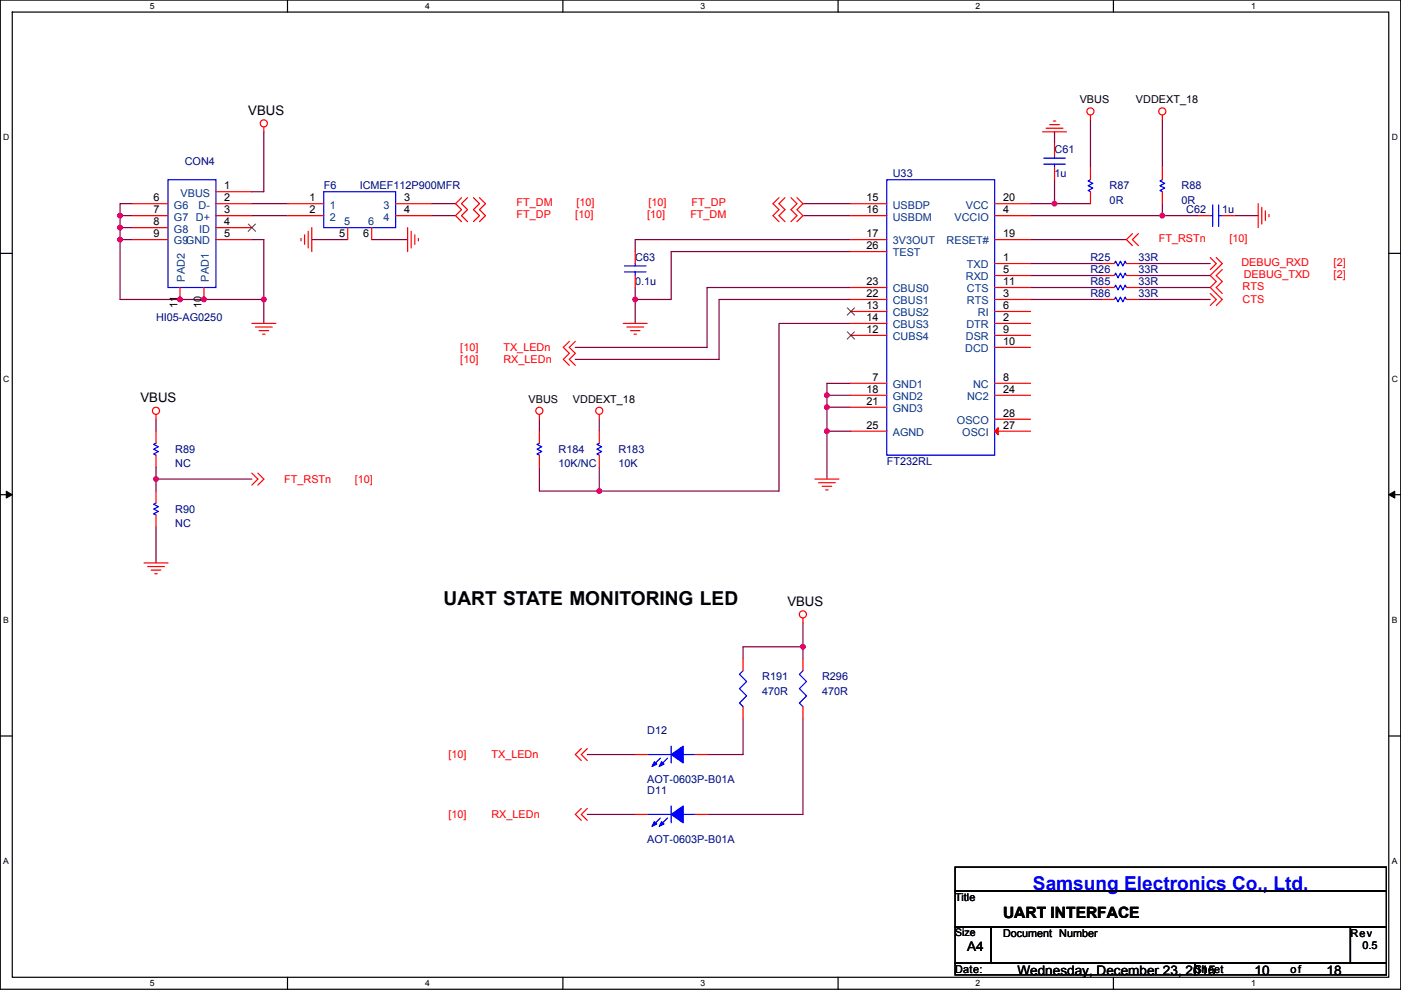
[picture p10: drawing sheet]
<svg xmlns="http://www.w3.org/2000/svg" width="297mm" height="210mm" viewBox="0 0 297 210" stroke-linecap="round" stroke-linejoin="round" font-family="sans-serif">
<path d="M.1 0h296.9v209.8h-296.9zM2.6 2.6h291.8v204.7h-291.8z" fill="none" stroke="#000" stroke-width=".25"/>
<g fill="#fff">
<path d="M31.8 .3h1v2h-1z"/>
<path d="M31.8 207.5h1v2.1h-1z"/>
</g>
<path d="M61 0v2.6M61 207.3v2.5" fill="none" stroke="#000" stroke-width=".25"/>
<g fill="#fff">
<path d="M90.1 .3h1v2h-1z"/>
<path d="M90.1 207.5h1v2.1h-1z"/>
</g>
<path d="M119.3 0v2.6M119.3 207.3v2.5" fill="none" stroke="#000" stroke-width=".25"/>
<g fill="#fff">
<path d="M148.5 .3h1v2h-1z"/>
<path d="M148.5 207.5h1v2.1h-1z"/>
</g>
<path d="M177.7 0v2.6M177.7 207.3v2.5" fill="none" stroke="#000" stroke-width=".25"/>
<g fill="#fff">
<path d="M206.9 .3h1v2h-1z"/>
<path d="M206.9 207.5h1v2.1h-1z"/>
</g>
<path d="M236.1 0v2.6M236.1 207.3v2.5" fill="none" stroke="#000" stroke-width=".25"/>
<g fill="#fff">
<path d="M265.2 .3h1v2h-1z"/>
<path d="M265.2 207.5h1v2.1h-1z"/>
<path d="M.7 28.2h1.3v2h-1.3z"/>
<path d="M295.1 28.2h1.3v2h-1.3z"/>
<path d="M.7 79.3h1.3v2.1h-1.3z"/>
<path d="M295.1 79.3h1.3v2.1h-1.3z"/>
</g>
<path d="M.1 53.7h2.5M294.4 53.7h2.6" fill="none" stroke="#000" stroke-width=".25"/>
<g fill="#fff">
<path d="M.7 130.5h1.2v2h-1.2z"/>
<path d="M295.1 130.5h1.2v2h-1.2z"/>
</g>
<path d="M.1 104.9h2.5M294.4 104.9h2.6" fill="none" stroke="#000" stroke-width=".25"/>
<path d="M1.3 104.2l1.3 .7-1.3 .7zM294.4 104.9l1.3-.7v1.4z" fill="#000" stroke="#000" stroke-width=".21"/>
<g fill="#fff">
<path d="M.7 181.7h1.2v2h-1.2z"/>
<path d="M295.1 181.7h1.2v2h-1.2z"/>
</g>
<path d="M.1 156.1h2.5M294.4 156.1h2.6M202.5 196.6h7.6v7.6h-7.6zM202.5 183.9h91.4v5.1h-91.4zM202.5 189h91.4v7.6h-91.4zM210.1 196.6h76.2v7.6h-76.2zM286.3 196.6h7.6v7.6h-7.6zM202.5 204.2h50.8v2.6h-50.8zM253.3 204.2h40.6v2.6h-40.6z" fill="none" stroke="#000" stroke-width=".25"/>
<g fill="none" stroke="#800040" stroke-width=".25">
<path d="M55.9 28v12.7h-2.5M223.6 38.1v5.1M223.6 28v2.5M231.2 25.4v10.2M246.4 25.4v10.2M25.5 45.7v2.6M25.5 50.8v12.7h30.4M25.5 48.3v2.5M25.5 45.7h2.5M25.5 48.3h2.5M25.5 50.8h2.5M28 43.2h-2.5v2.5"/>
<path d="M53.4 45.7h7.6M53.4 43.2h7.6M53.4 50.8h2.5v12.7M66.1 50.8h7.6M78.8 50.8h7.6M91.5 45.7h5.1M91.5 43.2h5.1M170.2 43.2h10.2M170.2 45.7h10.2M180.4 50.8h-45.7v2.6M180.4 53.4h-38.1v10.1h-7.6M218.5 43.2h5.1"/>
<path d="M218.5 55.9h15.2M218.5 58.4h15.2M218.5 45.7h27.9M218.5 50.8h20.3M223.6 43.2h7.6M241.4 58.4h15.2M241.4 55.9h15.2M246.4 45.7h7.7M246.4 43.2v2.5M261.7 45.7h5.1M55.9 63.5v5.1M134.7 61v7.6"/>
<path d="M180.4 68.6h-15.2v35.6h-38.1M180.4 61h-30.5v12.7h-27.9M180.4 63.5h-27.9v12.7h-30.5M218.5 61h15.2M218.5 63.5h15.2M241.4 61h15.2M241.4 63.5h15.2M33.1 88.9v2.6M33.1 99.1v2.5M114.4 99.1v5.1h12.7v-5.1M114.4 88.9v2.6M127.1 88.9v2.6"/>
<path d="M175.3 83.8v2.6h5.1M175.3 86.4v5.1h5.1M175.3 91.5v10.1M180.4 81.3h-5.1v2.5h5.1M33.1 101.6v2.6M33.1 111.8v7.6M33.1 101.6h20.3M170.2 137.2v2.5M170.2 137.2h-12.7v2.5M170.2 132.1v5.1M157.5 152.4v7.6h-7.6M170.2 152.4v20.3h-20.3"/>
<path d="M124.5 160h10.2M124.5 172.7h10.2"/>
</g>
<g fill="#f0f" stroke="#f0f" stroke-width=".25">
<circle cx="25.4" cy="50.8" r=".5"/>
<circle cx="25.4" cy="48.3" r=".5"/>
<circle cx="55.9" cy="63.5" r=".5"/>
<circle cx="223.6" cy="43.2" r=".5"/>
<circle cx="246.4" cy="45.7" r=".5"/>
<circle cx="175.3" cy="91.4" r=".5"/>
<circle cx="175.3" cy="83.8" r=".5"/>
<circle cx="175.3" cy="86.4" r=".5"/>
<circle cx="25.4" cy="45.7" r=".5"/>
<circle cx="134.7" cy="63.5" r=".5"/>
<circle cx="33.1" cy="101.6" r=".5"/>
<circle cx="170.2" cy="137.2" r=".5"/>
<circle cx="127" cy="104.1" r=".5"/>
<circle cx="38.1" cy="63.5" r=".5"/>
<circle cx="43.2" cy="63.5" r=".5"/>
</g>
<g fill="none" stroke="#f00" stroke-width=".25">
<path d="M55.9 26.9v1.1M221 28h5.1M221.8 27.2h3.6M222.6 26.4h2M223.3 25.7h.5M223.6 30.5v2.5M223.6 35.6v2.5M231.2 35.6v2.5M231.2 24.4v1M246.4 24.4v1M246.4 35.6v2.5M28 50.8h7.6"/>
<path d="M28 48.3h7.6M28 45.7h7.6M28 43.2h7.6M45.8 40.7h7.6M45.8 43.2h7.6M45.8 45.7h7.6M45.8 48.3h7.6M45.8 50.8h7.6M61 43.2h7.6M61 45.7h7.6M63.8 50.6v.5M64.6 49.8v2"/>
<path d="M65.3 49v3.6M66.1 48.3v5.1M73.7 48.3v2.5M78.8 48.3v2.5M83.9 43.2h7.6M83.9 45.7h7.6M86.4 48.3v5.1M87.2 49v3.6M87.9 49.8v2M88.7 50.6v.5M97.9 41.9l-1.3 1.3 1.3 1.3-1.3 1.2 1.3 1.3M99.1 41.9l-1.2 1.3 1.2 1.3-1.2 1.2 1.2 1.3"/>
<path d="M100.4 41.9l1.3 1.3-1.3 1.3 1.3 1.2-1.3 1.3M101.7 41.9l1.2 1.3-1.2 1.3 1.2 1.2-1.2 1.3M134.7 53.4v2.5M134.7 58.4v2.6M165.2 41.9l-1.3 1.3 1.3 1.3-1.3 1.2 1.3 1.3M166.4 41.9l-1.2 1.3 1.2 1.3-1.2 1.2 1.2 1.3M167.7 41.9l1.3 1.3-1.3 1.3 1.3 1.2-1.3 1.3M169 41.9l1.2 1.3-1.2 1.3 1.2 1.2-1.2 1.3M180.4 43.2h7.6M180.4 45.7h7.6M180.4 50.8h7.6M180.4 53.4h7.6"/>
<path d="M210.9 43.2h7.6M210.9 45.7h7.6M210.9 50.8h7.6M210.9 55.9h7.6M210.9 58.4h7.6M231.2 40.7v2.5M233.7 55.9h2.6M233.7 58.4h2.6M238.8 55.9h2.6M238.8 58.4h2.6M240.1 49.6l-1.3 1.2 1.3 1.3M241.4 49.6l-1.3 1.2 1.3 1.3"/>
<path d="M246.4 40.7v2.5M254.1 45.7h2.5M256.6 54.6l1.3 1.3-1.3 1.3M257.9 54.6l1.2 1.3-2.5 2.5 1.3 1.3-1.3 1.3 2.5 2.5-1.2 1.3M259.1 57.2l-1.2 1.2 1.2 1.3-1.2 1.3 1.2 1.3M259.1 45.7h2.6M266.8 43.2v5.1M267.5 44v3.5M268.3 44.7v2.1M269 45.5v.5M38.2 61v2.5M43.2 61v2.5"/>
<path d="M53.4 68.6h5.1M54.2 69.4h3.5M54.9 70.1h2.1M55.7 70.9h.5M120.7 72.4l-1.3 1.3 1.3 1.3-1.3 1.2 1.3 1.3M122 72.4l-1.3 1.3 1.3 1.3-1.3 1.2 1.3 1.3M132.1 68.6h5.1M132.9 69.4h3.6M133.7 70.1h2M134.4 70.9h.5M180.4 61h7.6M180.4 63.5h7.6"/>
<path d="M180.4 66.1h7.6M180.4 68.6h7.6M180.4 71.1h7.6M210.9 61h7.6M210.9 63.5h7.6M210.9 66.1h7.6M210.9 68.6h7.6M210.9 71.1h7.6M210.9 73.7h7.6M233.7 61h2.6M233.7 63.5h2.6M238.8 61h2.6"/>
<path d="M238.8 63.5h2.6M256.6 62.3l1.3 1.2-1.3 1.3M33.1 96.5v2.6M33.1 91.5v2.5M33.1 87.9v1M114.4 87.9v1M114.4 96.5v2.6M114.4 91.5v2.5M127.1 87.9v1M127.1 96.5v2.6M127.1 91.5v2.5M180.4 81.3h7.6"/>
<path d="M180.4 83.8h7.6M180.4 86.4h7.6M180.4 91.5h7.6M210.9 81.3h7.6M210.9 83.8h7.6M210.9 88.9h7.6M210.9 91.5h7.6M30.5 119.4h5.1M33.1 109.2v2.6M33.1 104.2v2.5M53.4 100.4l1.3 1.2-1.3 1.3M54.7 100.4l1.2 1.2-1.2 1.3"/>
<path d="M172.8 101.6h5.1M173.5 102.4h3.6M174.3 103.1h2M175.1 103.9h.5M31.3 120.2h3.6M32.1 120.9h2M32.8 121.7h.5M157.5 139.7v2.6M170.2 131.1v1M170.2 139.7v2.6M123.3 158.8l-1.3 1.2 1.3 1.3M124.5 158.8l-1.2 1.2 1.2 1.3"/>
<path d="M157.5 149.9v2.5M170.2 149.9v2.5M123.3 171.5l-1.3 1.2 1.3 1.3M124.5 171.5l-1.2 1.2 1.2 1.3M134.7 172.7h2.5M134.7 160h2.5M147.4 172.7h2.5M147.4 160h2.5"/>
<circle cx="55.9" cy="26.2" r=".76"/>
<circle cx="231.2" cy="23.6" r=".76"/>
<circle cx="246.4" cy="23.6" r=".76"/>
<circle cx="33.1" cy="87.1" r=".76"/>
<circle cx="114.3" cy="87.1" r=".76"/>
<circle cx="127" cy="87.1" r=".76"/>
<circle cx="170.2" cy="130.3" r=".76"/>
</g>
<g fill="none" stroke="#00f" stroke-width=".25">
<path d="M35.6 38.1h10.2v22.9h-10.2zM188 38.1h22.9v58.4h-22.9zM221.3 34.8h4.6M221.3 33.5h4.6M223.6 33v.5M223.6 34.8v.8M231.2 38.1l-.5 .3 1 .5-1 .5 1 .5-1 .5 .5 .3M246.4 38.1l-.5 .3 1 .5-1 .5 1 .5-1 .5 .5 .3M68.6 40.7h15.3v7.6h-15.3zM132.4 57.7h4.6M132.4 56.4h4.6M134.7 55.9v.5"/>
<path d="M134.7 57.7v.7M236.3 55.9l.2-.5 .5 1 .6-1 .5 1 .5-1 .2 .5M236.3 58.4l.2-.5 .5 1 .6-1 .5 1 .5-1 .2 .5M256.6 45.7h.5M257.1 43.5v4.5M258.4 43.5v4.5M258.4 45.7h.7M236.3 61l.2-.5 .5 1 .6-1 .5 1 .5-1 .2 .5M236.3 63.5l.2-.5 .5 1 .6-1 .5 1 .5-1 .2 .5M33.1 94l-.5 .3 1 .5-1 .5 1 .5-1 .5 .5 .2M114.4 94l-.5 .3 1 .5-1 .5 1 .5-1 .5 .5 .2M127.1 94l-.5 .3 1 .5-1 .5 1 .5-1 .5 .5 .2"/>
<path d="M33.1 106.7l-.5 .3 1 .5-1 .5 1 .5-1 .5 .5 .2M142.3 158.3v3.5M157.5 142.3l-.7 .7 1.5 1.5-1.5 1.6 1.5 1.5-1.5 1.5 .7 .8M170.2 142.3l-.7 .7 1.5 1.5-1.5 1.6 1.5 1.5-1.5 1.5 .7 .8M137.2 172.7h5.1M137.2 160h5.1M140 173.5l-1.5 1.5M140 160.8l-1.5 1.5M141.5 173.5l-1.5 1.5M141.5 160.8l-1.5 1.5M142.3 171v3.5M144.8 172.7h2.6"/>
<path d="M144.8 160h2.6"/>
</g>
<path d="M52.6 47.5l1.6 1.6M54.2 47.5l-1.6 1.6M179.6 65.3l1.6 1.5M179.6 70.4l1.6 1.5M181.2 65.3l-1.6 1.5M181.2 70.4l-1.6 1.5" fill="none" stroke="#804000" stroke-width=".21"/>
<g fill="#00f" stroke="#00f" stroke-width=".25">
<path d="M142.3 172.7l2.5-1.7v3.5z" fill-rule="evenodd"/>
<path d="M138.7 174.3l.6 .5-1.1 .5z" fill-rule="evenodd"/>
<path d="M140.3 174.3l.5 .5-1 .5z" fill-rule="evenodd"/>
<path d="M142.3 160l2.5-1.7v3.5z" fill-rule="evenodd"/>
<path d="M138.7 161.6l.6 .5-1.1 .5z" fill-rule="evenodd"/>
<path d="M140.3 161.6l.5 .5-1 .5z" fill-rule="evenodd"/>
</g>
<path d="M210.9 91.5l.7-.8v1.5z" fill="#f00" stroke="#f00" stroke-width=".25"/>
<text font-size="4.1" x="94" y="128.2">UART STATE MONITORING LED</text>
<text font-size="4" fill="#00f" x="219" y="188.7">Samsung Electronics Co., Ltd.</text>
<text font-size="3.3" x="212.7" y="194.6">UART INTERFACE</text>
<g font-size="2.8">
<text x="52.6" y="24.4">VBUS</text>
<text x="29.8" y="85.3">VBUS</text>
<text x="166.9" y="128.5">VBUS</text>
<text x="205" y="201.7">A4</text>
<text x="215.7" y="206.7">Wednesday, December 23, 2015</text>
<text x="266" y="206.7">10</text>
<text x="281.2" y="206.7">18</text>
</g>
<g font-size="2.3">
<text x="228.9" y="21.9">VBUS</text>
<text x="240.9" y="21.9">VDDEXT_18</text>
<text x="47.6" y="40.1">1</text>
<text x="32.6" y="47.8">8</text>
<text x="32.6" y="45.2">7</text>
<text x="32.6" y="42.7">6</text>
<text x="47.6" y="47.8">4</text>
<text x="47.6" y="42.7">2</text>
<text x="47.6" y="45.2">3</text>
<text x="65.6" y="42.7">1</text>
<text x="65.6" y="45.2">2</text>
<text x="85.7" y="42.7">3</text>
<text x="85.7" y="45.2">4</text>
<text x="183.7" y="42.7">15</text>
<text x="183.7" y="45.2">16</text>
<text x="212.7" y="42.7">20</text>
<text x="212.7" y="45.2">4</text>
<text x="32.6" y="50.3">9</text>
<text x="47.6" y="50.3">5</text>
<text x="71.9" y="50.3">5</text>
<text x="77" y="50.3">6</text>
<text x="183.7" y="50.3">17</text>
<text x="183.7" y="52.8">26</text>
<text x="212.7" y="50.3">19</text>
<text x="212.7" y="57.9">5</text>
<text x="212.7" y="55.4">1</text>
<text x="37.6" y="65.3" transform="rotate(-90 37.6 65.3)">11</text>
<text x="42.7" y="65.3" transform="rotate(-90 42.7 65.3)">10</text>
<text x="183.7" y="60.5">23</text>
<text x="183.7" y="63">22</text>
<text x="183.7" y="65.5">13</text>
<text x="212.7" y="65.5">6</text>
<text x="212.7" y="60.5">11</text>
<text x="212.7" y="63">3</text>
<text x="183.7" y="68.1">14</text>
<text x="183.7" y="70.6">12</text>
<text x="212.7" y="70.6">9</text>
<text x="212.7" y="68.1">2</text>
<text x="212.7" y="73.2">10</text>
<text x="183.7" y="83.3">18</text>
<text x="185" y="80.8">7</text>
<text x="212.7" y="80.8">8</text>
<text x="212.7" y="83.3">24</text>
<text x="112.1" y="85.4">VBUS</text>
<text x="121.5" y="85.4">VDDEXT_18</text>
<text x="183.7" y="85.9">21</text>
<text x="212.7" y="88.4">28</text>
<text x="183.7" y="90.9">25</text>
<text x="212.7" y="90.9">27</text>
<text x="202.5" y="191.1">Title</text>
<text x="212.7" y="198.7">Document Number</text>
<text x="286.3" y="198.7">Rev</text>
<text x="288.9" y="201.2">0.5</text>
<text x="202.5" y="206.3">Date:</text>
<text x="253.3" y="206.3">Sheet</text>
<text x="273.6" y="206.3">of</text>
</g>
<g font-size="2.3" fill="#000080">
<text x="39.2" y="35.1">CON4</text>
<text x="223.6" y="32.6">C61</text>
<text x="68.6" y="40.2">F6</text>
<text x="76.3" y="40.2">ICMEF112P900MFR</text>
<text x="189.3" y="37.6">U33</text>
<text x="223.6" y="37.6">1u</text>
<text x="235.3" y="40.2">R87</text>
<text x="250.5" y="40.2">R88</text>
<text x="235.3" y="43.2">0R</text>
<text x="250.5" y="43.2">0R</text>
<text x="251.5" y="45.3">C62</text>
<text x="259.1" y="45.3">1u</text>
<text x="134.7" y="55.4">C63</text>
<text x="231.2" y="55.4">R25</text>
<text x="231.2" y="58">R26</text>
<text x="241.4" y="55.4">33R</text>
<text x="241.4" y="58">33R</text>
<text x="134.7" y="60.5">0.1u</text>
<text x="231.2" y="60.5">R85</text>
<text x="231.2" y="63">R86</text>
<text x="241.4" y="60.5">33R</text>
<text x="241.4" y="63">33R</text>
<text x="33.1" y="68.1">HI05-AG0250</text>
<text x="37.1" y="96.1">R89</text>
<text x="37.1" y="99.1">NC</text>
<text x="118.4" y="96.1">R184</text>
<text x="118.4" y="99.1">10K/NC</text>
<text x="131.1" y="96.1">R183</text>
<text x="131.1" y="99.1">10K</text>
<text x="188" y="98.6">FT232RL</text>
<text x="37.1" y="108.8">R90</text>
<text x="37.1" y="111.8">NC</text>
<text x="161.6" y="144.3">R191</text>
<text x="161.6" y="147.4">470R</text>
<text x="174.3" y="144.3">R296</text>
<text x="174.3" y="147.4">470R</text>
<text x="137.2" y="155.7">D12</text>
<text x="137.2" y="166.2">AOT-0603P-B01A</text>
<text x="137.2" y="168.4">D11</text>
<text x="137.2" y="178.9">AOT-0603P-B01A</text>
</g>
<g font-size="2.3" fill="#004080">
<text x="38.3" y="41.7">VBUS</text>
<text x="36.9" y="46.8">G7 D+</text>
<text x="36.9" y="44.2">G6</text>
<text x="42.1" y="44.2">D-</text>
<text x="69.9" y="44.2">1</text>
<text x="69.9" y="46.8">2</text>
<text x="73" y="47.8">5</text>
<text x="78" y="47.8">6</text>
<text x="81.3" y="44.2">3</text>
<text x="81.3" y="46.8">4</text>
<text x="189.3" y="44.2">USBDP</text>
<text x="189.3" y="46.8">USBDM</text>
<text x="202.4" y="46.8">VCCIO</text>
<text x="204.8" y="44.2">VCC</text>
<text x="36.9" y="51.9">G9GND</text>
<text x="36.9" y="49.3">G8</text>
<text x="42.2" y="49.3">ID</text>
<text x="189.3" y="51.9">3V3OUT</text>
<text x="200.7" y="51.9">RESET#</text>
<text x="39.2" y="59.7" transform="rotate(-90 39.2 59.7)">PAD2</text>
<text x="44.3" y="59.7" transform="rotate(-90 44.3 59.7)">PAD1</text>
<text x="189.3" y="54.4">TEST</text>
<text x="204.8" y="59.5">RXD</text>
<text x="205" y="56.9">TXD</text>
<text x="189.3" y="62">CBUS0</text>
<text x="189.3" y="64.6">CBUS1</text>
<text x="205" y="62">CTS</text>
<text x="205" y="64.6">RTS</text>
<text x="189.3" y="67.1">CBUS2</text>
<text x="189.3" y="69.6">CBUS3</text>
<text x="204.9" y="69.6">DTR</text>
<text x="207.3" y="67.1">RI</text>
<text x="189.3" y="72.2">CUBS4</text>
<text x="204.7" y="74.7">DCD</text>
<text x="204.8" y="72.2">DSR</text>
<text x="189.3" y="82.3">GND1</text>
<text x="206.3" y="82.3">NC</text>
<text x="189.3" y="84.9">GND2</text>
<text x="189.3" y="87.4">GND3</text>
<text x="202.9" y="90">OSCO</text>
<text x="205" y="84.9">NC2</text>
<text x="189.3" y="92.5">AGND</text>
<text x="204" y="92.5">OSCI</text>
</g>
<g font-size="2.3" fill="#f00">
<text x="109.5" y="46.3">FT_DP</text>
<text x="109.5" y="43.7">FT_DM</text>
<text x="122" y="46.3">[10]</text>
<text x="122.2" y="43.7">[10]</text>
<text x="137.2" y="46.3">[10]</text>
<text x="137.5" y="43.7">[10]</text>
<text x="146.4" y="46.3">FT_DM</text>
<text x="146.6" y="43.7">FT_DP</text>
<text x="245.7" y="51.4">FT_RSTn</text>
<text x="260.7" y="51.4">[10]</text>
<text x="263.2" y="56.4">DEBUG_RXD</text>
<text x="263.7" y="59">DEBUG_TXD</text>
<text x="282.8" y="56.4">[2]</text>
<text x="282.8" y="59">[2]</text>
<text x="263.5" y="64.3">CTS</text>
<text x="263.5" y="61.5">RTS</text>
<text x="97.6" y="74.5">[10]</text>
<text x="97.6" y="77">[10]</text>
<text x="106.7" y="74.5">TX_LEDn</text>
<text x="106.7" y="77">RX_LEDn</text>
<text x="60.3" y="102.4">FT_RSTn</text>
<text x="75.2" y="102.4">[10]</text>
<text x="95.1" y="160.8">[10]</text>
<text x="104.2" y="160.8">TX_LEDn</text>
<text x="95.1" y="173.5">[10]</text>
<text x="104.2" y="173.5">RX_LEDn</text>
</g>
<text font-size="2.2" x="202.5" y="198.6">Size</text>
<g font-size="1.8">
<text x="31.8" y="1.9">5</text>
<text x="90.1" y="1.9">4</text>
<text x="148.5" y="1.9">3</text>
<text x="206.9" y="1.9">2</text>
<text x="265.2" y="1.9">1</text>
<text x=".7" y="29.8">D</text>
<text x="295.1" y="29.8">D</text>
<text x=".7" y="81">C</text>
<text x="295.1" y="81">C</text>
<text x=".7" y="132.1">B</text>
<text x="295.1" y="132.1">B</text>
<text x=".7" y="183.3">A</text>
<text x="295.1" y="183.3">A</text>
<text x="31.8" y="209.2">5</text>
<text x="90.1" y="209.2">4</text>
<text x="148.5" y="209.2">3</text>
<text x="206.9" y="209.2">2</text>
<text x="265.2" y="209.2">1</text>
</g>
</svg>
